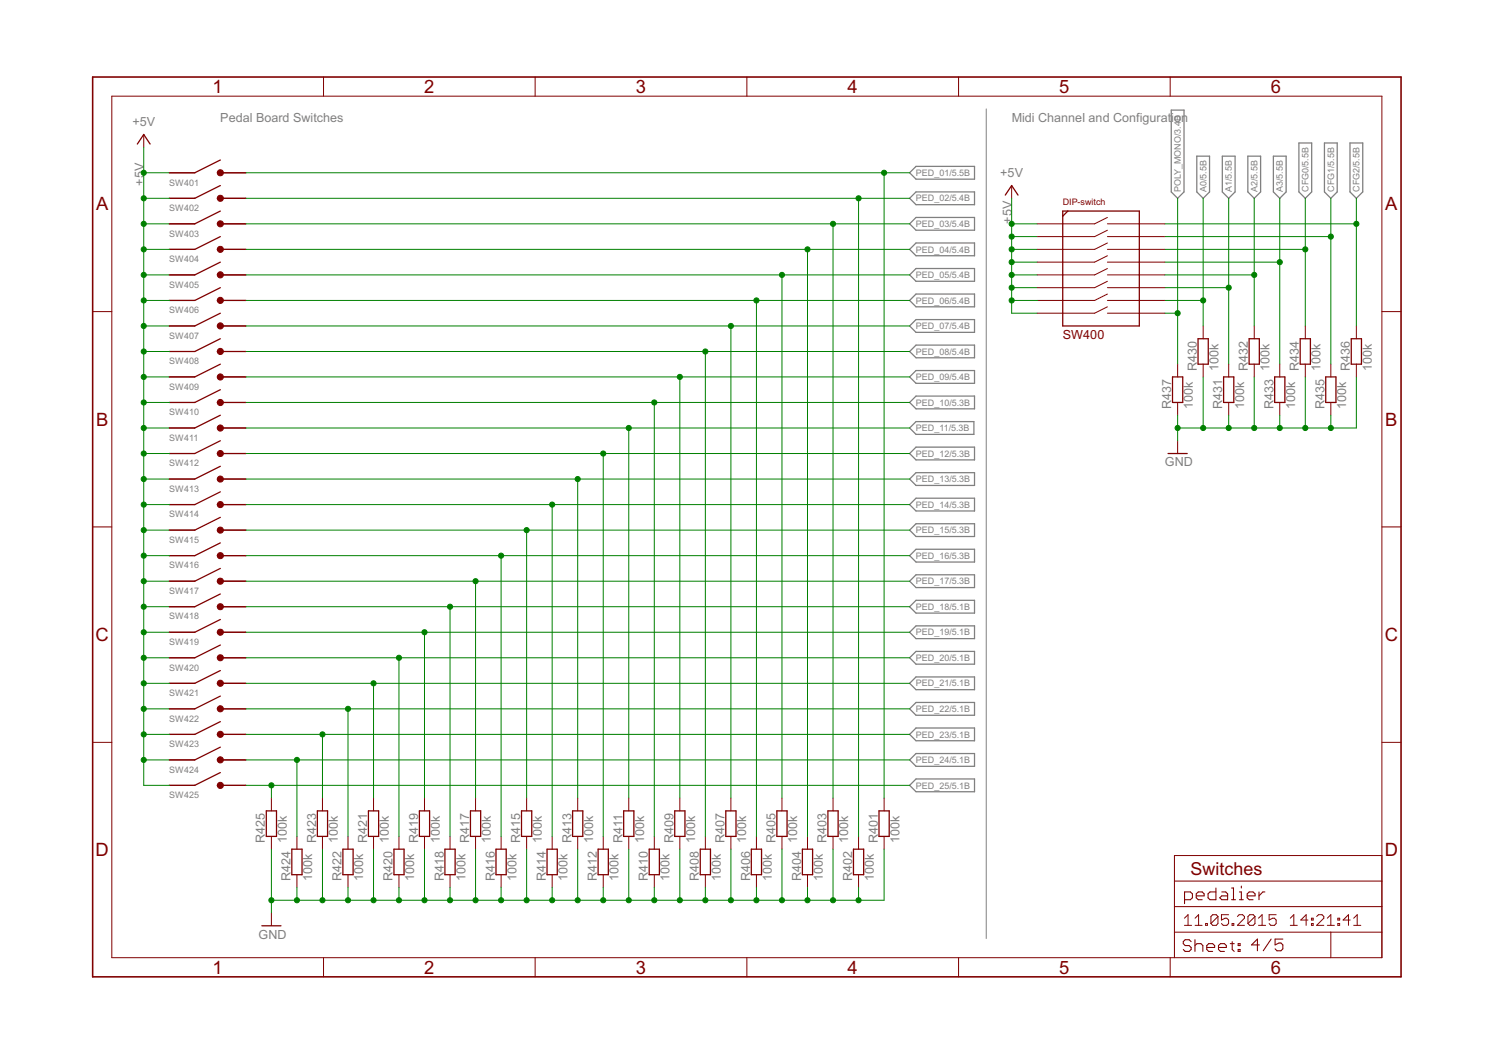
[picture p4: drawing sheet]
<svg xmlns="http://www.w3.org/2000/svg" width="297mm" height="210mm" viewBox="0 0 297 210" stroke-linecap="round" stroke-linejoin="round" font-family="sans-serif">
<path d="M196.2 21.7v165" fill="none" stroke="#808080" stroke-width=".2"/>
<g fill="none" stroke="#808080" stroke-width=".25">
<path d="M181 34.4l1.2-1.3h11.7v2.5h-11.7zM181 39.5l1.2-1.3h11.7v2.5h-11.7zM233 21.9h2.6v16.3l-1.3 1.3-1.3-1.3zM238.1 31.1h2.5v7.1l-1.2 1.3-1.3-1.3zM243.2 31.1h2.5v7.1l-1.2 1.3-1.3-1.3zM248.3 31.1h2.5v7.1l-1.3 1.3-1.2-1.3zM253.3 31.1h2.6v7.1l-1.3 1.3-1.3-1.3zM258.4 28.4h2.6v9.8l-1.3 1.3-1.3-1.3zM263.5 28.4h2.5v9.8l-1.2 1.3-1.3-1.3zM268.6 28.4h2.5v9.8l-1.2 1.3-1.3-1.3zM181 44.5l1.2-1.2h11.7v2.5h-11.7zM181 49.6l1.2-1.3h11.7v2.6h-11.7z"/>
<path d="M181 54.7l1.2-1.3h11.7v2.6h-11.7zM181 59.8l1.2-1.3h11.7v2.5h-11.7zM181 64.9l1.2-1.3h11.7v2.5h-11.7zM181 69.9l1.2-1.2h11.7v2.5h-11.7zM181 75l1.2-1.3h11.7v2.6h-11.7zM181 80.1l1.2-1.3h11.7v2.5h-11.7zM181 90.2l1.2-1.2h11.7v2.5h-11.7zM181 95.3l1.2-1.3h11.7v2.6h-11.7zM181 85.2l1.2-1.3h11.6v2.5h-11.6zM181 100.4l1.2-1.3h11.7v2.6h-11.7zM181 105.5l1.2-1.3h11.7v2.5h-11.7zM181 110.6l1.2-1.3h11.7v2.5h-11.7z"/>
<path d="M181 115.6l1.2-1.2h11.7v2.5h-11.7zM181 120.7l1.2-1.3h11.7v2.6h-11.7zM181 125.8l1.2-1.3h11.7v2.6h-11.7zM181 130.9l1.2-1.3h11.7v2.5h-11.7zM181 136l1.2-1.3h11.7v2.5h-11.7zM181 156.3l1.2-1.3h11.7v2.5h-11.7zM181 141l1.2-1.2h11.7v2.5h-11.7zM181 146.1l1.2-1.3h11.7v2.6h-11.7zM181 151.2l1.2-1.3h11.7v2.6h-11.7z"/>
</g>
<g fill="none" stroke="#800000" stroke-width=".2">
<path d="M22.2 19.1h252.7v171.4h-252.7zM64.4 15.3v3.8M106.5 15.3v3.8M148.6 15.3v3.8M190.7 15.3v3.8M232.8 15.3v3.8M28.6 26.8v2.5M33.7 34.4h5.1M33.7 39.5h5.1M43.8 34.4h5.1M43.8 39.5h5.1M201.3 36.9v2.6"/>
<path d="M33.7 44.5h5.1M33.7 49.6h5.1M33.7 54.7h5.1M33.7 59.8h5.1M43.8 44.5h5.1M43.8 49.6h5.1M43.8 54.7h5.1M43.8 59.8h5.1M220.3 43.3l-2.5 1.2h-11.4M220.3 44.5h11.5M220.3 48.3l-2.5 1.3h-11.4M220.3 49.6h11.5"/>
<path d="M220.3 53.4l-2.5 1.3h-11.4M220.3 54.7h11.5M220.3 58.5l-2.5 1.3h-11.4M220.3 59.8h11.5M220.3 45.8l-2.5 1.3h-11.4M220.3 47.1h11.5M220.3 50.9l-2.5 1.3h-11.4M220.3 52.2h11.5M220.3 56l-2.5 1.2h-11.4M220.3 57.2h11.5M18.4 62h3.8M33.7 64.9h5.1"/>
<path d="M33.7 69.9h5.1M33.7 75h5.1M43.8 64.9h5.1M43.8 69.9h5.1M43.8 75h5.1M220.3 61l-2.5 1.3h-11.4M220.3 62.3h11.5M234.3 72.5v2.5M239.4 64.9v2.5M239.4 72.5v2.5M244.5 72.5v2.5M249.5 64.9v2.5"/>
<path d="M249.5 72.5v2.5M254.6 72.5v2.5M259.7 64.9v2.5M259.7 72.5v2.5M264.8 72.5v2.5M269.9 64.9v2.5M269.9 72.5v2.5M274.9 62h3.8M33.7 80.1h5.1M33.7 85.2h5.1M33.7 90.2h5.1M33.7 95.3h5.1"/>
<path d="M43.8 80.1h5.1M43.8 85.2h5.1M43.8 90.2h5.1M43.8 95.3h5.1M234.3 80.1v2.5M234.3 87.7v2.5M244.5 80.1v2.5M254.6 80.1v2.5M264.8 80.1v2.5M18.4 104.8h3.8M33.7 100.4h5.1M33.7 105.5h5.1"/>
<path d="M33.7 110.6h5.1M33.7 115.6h5.1M43.8 100.4h5.1M43.8 105.5h5.1M43.8 110.6h5.1M43.8 115.6h5.1M274.9 104.8h3.8M33.7 120.7h5.1M33.7 125.8h5.1M33.7 130.9h5.1M33.7 136h5.1M43.8 120.7h5.1"/>
<path d="M43.8 125.8h5.1M43.8 130.9h5.1M43.8 136h5.1M18.4 147.7h3.8M33.7 141h5.1M33.7 146.1h5.1M33.7 151.2h5.1M33.7 156.3h5.1M43.8 141h5.1M43.8 146.1h5.1M43.8 151.2h5.1M43.8 156.3h5.1"/>
<path d="M54 158.8v2.5M64.2 158.8v2.5M74.3 158.8v2.5M84.5 158.8v2.5M94.6 158.8v2.5M104.8 158.8v2.5M114.9 158.8v2.5M125.1 158.8v2.5M135.3 158.8v2.5M145.4 158.8v2.5M155.6 158.8v2.5M165.7 158.8v2.5"/>
<path d="M175.9 158.8v2.5M274.9 147.7h3.8M54 166.4v2.6M59.1 166.4v2.6M59.1 174v2.6M64.2 166.4v2.6M69.2 166.4v2.6M69.2 174v2.6M74.3 166.4v2.6M79.4 166.4v2.6M79.4 174v2.6M84.5 166.4v2.6"/>
<path d="M89.5 166.4v2.6M89.5 174v2.6M94.6 166.4v2.6M99.7 166.4v2.6M99.7 174v2.6M104.8 166.4v2.6M109.9 166.4v2.6M109.9 174v2.6M114.9 166.4v2.6M120 166.4v2.6M120 174v2.6M125.1 166.4v2.6"/>
<path d="M130.2 166.4v2.6M130.2 174v2.6M135.3 166.4v2.6M140.3 166.4v2.6M140.3 174v2.6M145.4 166.4v2.6M150.5 166.4v2.6M150.5 174v2.6M155.6 166.4v2.6M160.7 166.4v2.6M160.7 174v2.6M165.7 166.4v2.6"/>
<path d="M170.8 166.4v2.6M170.8 174v2.6M175.9 166.4v2.6M233.7 175.3h41.2M274.9 170.2h-41.2v20.3M54 181.7v2.5M64.4 190.5v3.9M106.5 190.5v3.9M148.6 190.5v3.9M190.7 190.5v3.9M232.8 190.5v3.9M233.7 185.5h41.2"/>
<path d="M233.7 180.4h41.2M235.6 182.7l.8-.7v2.1M235.6 184.1h1.5M237.8 184.1h1.4M237.8 182.7l.7-.7v2.1M239.9 183.7h.3v.4h-.3zM242.3 182.4v1.3l-.3 .4h-.7l-.4-.4M242.3 182.4l-.3-.4h-.7l-.4 .4v1.3M242.3 182.4l-1.4 1.3M244.4 182h-1.4v1l.7-.3h.4l.3 .3v.7l-.3 .4h-.7l-.4-.4M245.1 183.7h.4v.4h-.4zM246.2 182.4l.3-.4h.7l.4 .4v.3l-1.4 1.4h1.4"/>
<path d="M249.7 182.4v1.3l-.4 .4h-.7l-.3-.4M249.7 182.4l-.4-.4h-.7l-.3 .4v1.3M249.7 182.4l-1.4 1.3M250.4 184.1h1.4M250.4 182.7l.7-.7v2.1M253.9 182h-1.4v1l.7-.3h.4l.3 .3v.7l-.3 .4h-.8l-.3-.4M256.7 184.1h1.4M256.7 182.7l.7-.7v2.1M260.2 183h-1.4l1.1-1v2.1M260.9 183.7h.4v.4h-.4zM260.9 182.7h.4v.3h-.4zM262 182.4l.3-.4h.7l.4 .4v.3l-1.4 1.4h1.4"/>
<path d="M264.1 182.7l.7-.7v2.1M264.1 184.1h1.4M264.8 185.5v5M266.2 183.7h.3v.4h-.3zM266.2 182.7h.3v.3h-.3zM268.6 183h-1.4l1.1-1v2.1M269.3 184.1h1.4M269.3 182.7l.7-.7v2.1"/>
</g>
<g fill="none" stroke="#800000" stroke-width=".21">
<path d="M235.7 179h1.1l.4-.4v-.8l-.4-.3h-1.1v2.3M238 178.2h1.6v-.4l-.4-.3h-.8l-.4 .3v.8l.4 .4h.8M241.9 176.7v2.3h-1.2l-.4-.4v-.8l.4-.3h1.2M243.1 177.5h.8l.3 .3v1.2h-1.1l-.4-.4 .4-.4h1.1M245 179h.8M245 176.7h.4v2.3M246.6 177.5h.4v1.5M246.6 179h.8M247 176.3v.4M248.1 178.2h1.6v-.4l-.4-.3h-.8l-.4 .3v.8l.4 .4h.8M250.5 177.5v1.5M251.7 177.5h-.5l-.7 .7"/>
<path d="M237 187.3l-.4-.3h-.8l-.4 .3v.4l.4 .4h.8l.4 .4v.4l-.4 .4h-.8l-.4-.4M237.7 187v2.3M237.7 188.1l.4-.4h.8l.4 .4v1.2M240.1 188.5h1.6v-.4l-.4-.4h-.8l-.4 .4v.8l.4 .4h.8M242.4 188.5h1.6v-.4l-.4-.4h-.8l-.4 .4v.8l.4 .4h.8M244.8 187.7h.8M245.2 187.3v1.6l.4 .4M246.3 187.7h.4v.4h-.4zM246.3 188.9h.4v.4h-.4zM250.6 188h-1.6l1.2-1.2v2.4M252.9 186.8l-1.6 2.4M255.2 186.8h-1.5v1.2l.8-.4h.3l.4 .4v.8l-.4 .4h-.7l-.4-.4"/>
</g>
<path d="M18.4 15.3h260.3v179.1h-260.3z" fill="none" stroke="#800000" stroke-width=".32"/>
<g fill="none" stroke="#800000" stroke-width=".25">
<path d="M27.3 28.7l1.3-1.9 1.3 1.9M43.8 31.8l-5 2.6h-5.1M43.8 34.4h5.1M43.8 36.9l-5 2.6h-5.1M43.8 39.5h5.1M200 38.8l1.3-1.9 1.2 1.9M43.8 42l-5 2.5h-5.1M43.8 44.5h5.1M43.8 47.1l-5 2.5h-5.1M43.8 49.6h5.1M43.8 52.2l-5 2.5h-5.1M43.8 54.7h5.1"/>
<path d="M43.8 57.2l-5 2.6h-5.1M43.8 59.8h5.1M211.4 42h15.3v22.9h-15.3zM212.4 42l-1 1M43.8 62.3l-5 2.6h-5.1M43.8 64.9h5.1M43.8 67.4l-5 2.5h-5.1M43.8 69.9h5.1M43.8 72.5l-5 2.5h-5.1M43.8 75h5.1M43.8 77.5l-5 2.6h-5.1M233.3 75h2v5.1h-2z"/>
<path d="M238.4 67.4h2v5.1h-2zM243.4 75h2.1v5.1h-2.1zM248.5 67.4h2v5.1h-2zM253.6 75h2v5.1h-2zM258.7 67.4h2v5.1h-2zM263.8 75h2v5.1h-2zM268.8 67.4h2.1v5.1h-2.1zM43.8 80.1h5.1M43.8 82.6l-5 2.6h-5.1M43.8 85.2h5.1M43.8 87.7l-5 2.5h-5.1M43.8 90.2h5.1"/>
<path d="M43.8 92.8l-5 2.5h-5.1M43.8 95.3h5.1M43.8 97.9l-5 2.5h-5.1M232.4 90.2h3.8M43.8 100.4h5.1M43.8 102.9l-5 2.6h-5.1M43.8 105.5h5.1M43.8 108l-5 2.6h-5.1M43.8 110.6h5.1M43.8 113.1l-5 2.5h-5.1M43.8 115.6h5.1M43.8 118.2l-5 2.5h-5.1"/>
<path d="M43.8 120.7h5.1M43.8 123.3l-5 2.5h-5.1M43.8 125.8h5.1M43.8 128.3l-5 2.6h-5.1M43.8 130.9h5.1M43.8 133.4l-5 2.6h-5.1M43.8 136h5.1M43.8 138.5l-5 2.5h-5.1M43.8 141h5.1M43.8 143.6l-5 2.5h-5.1M43.8 146.1h5.1M43.8 148.7l-5 2.5h-5.1"/>
<path d="M43.8 151.2h5.1M43.8 153.7l-5 2.6h-5.1M43.8 156.3h5.1M53 161.3h2v5.1h-2zM58.1 169h2v5h-2zM63.1 161.3h2.1v5.1h-2.1zM68.2 169h2.1v5h-2.1zM73.3 161.3h2v5.1h-2zM78.4 169h2v5h-2zM83.4 161.3h2.1v5.1h-2.1zM88.5 169h2.1v5h-2.1zM93.6 161.3h2v5.1h-2z"/>
<path d="M98.7 169h2v5h-2zM103.8 161.3h2v5.1h-2zM108.8 169h2.1v5h-2.1zM113.9 161.3h2.1v5.1h-2.1zM119 169h2v5h-2zM124.1 161.3h2v5.1h-2zM129.2 169h2v5h-2zM134.2 161.3h2.1v5.1h-2.1zM139.3 169h2.1v5h-2.1zM144.4 161.3h2v5.1h-2zM149.5 169h2v5h-2zM154.6 161.3h2v5.1h-2z"/>
<path d="M159.6 169h2.1v5h-2.1zM164.7 161.3h2.1v5.1h-2.1zM169.8 169h2v5h-2zM174.9 161.3h2v5.1h-2zM52.1 184.2h3.8"/>
</g>
<g fill="#800000" stroke="#800000" stroke-width=".2">
<path d="M43.5 33.9a.62 .62 0 0 1 .9 .2 .62 .62 0 0 1-.4 .9 .62 .62 0 0 1-.8-.6l.6-.1 .1 .1v.1l-.7-.1z" fill-rule="evenodd"/>
<path d="M43.5 39a.61 .61 0 0 1 .9 .2 .61 .61 0 0 1-.4 .8 .61 .61 0 0 1-.8-.5l.6-.2 .1 .2v.1l-.7-.1z" fill-rule="evenodd"/>
<path d="M43.5 44a.61 .61 0 0 1 .9 .3 .61 .61 0 0 1-.4 .8 .61 .61 0 0 1-.8-.6l.6-.1 .1 .1v.1l-.7-.1z" fill-rule="evenodd"/>
<path d="M43.5 49.1a.61 .61 0 0 1 .9 .2 .61 .61 0 0 1-.4 .9 .61 .61 0 0 1-.8-.6l.6-.1 .1 .1v.1l-.7-.1z" fill-rule="evenodd"/>
<path d="M43.5 54.2a.61 .61 0 0 1 .9 .2 .61 .61 0 0 1-.4 .9 .61 .61 0 0 1-.8-.6l.6-.1 .1 .1v.1l-.7-.1z" fill-rule="evenodd"/>
<path d="M43.5 59.3a.61 .61 0 0 1 .9 .2 .61 .61 0 0 1-.4 .9 .61 .61 0 0 1-.8-.6l.6-.1 .1 .1h-.7z" fill-rule="evenodd"/>
<path d="M43.5 64.4a.61 .61 0 0 1 .9 .2 .61 .61 0 0 1-.4 .8 .61 .61 0 0 1-.8-.5l.6-.2 .1 .2h-.7z" fill-rule="evenodd"/>
<path d="M43.5 69.4a.61 .61 0 0 1 .9 .3 .61 .61 0 0 1-.4 .8 .61 .61 0 0 1-.8-.6l.6-.1 .1 .1h-.7z" fill-rule="evenodd"/>
<path d="M43.5 74.5a.61 .61 0 0 1 .9 .2 .61 .61 0 0 1-.4 .9 .61 .61 0 0 1-.8-.6l.7-.1v.2l-.7-.1z" fill-rule="evenodd"/>
<path d="M43.5 79.6a.61 .61 0 0 1 .9 .2 .61 .61 0 0 1-.4 .9 .61 .61 0 0 1-.8-.6l.7-.1v.1h-.7z" fill-rule="evenodd"/>
<path d="M43.5 84.7a.61 .61 0 0 1 .9 .2 .61 .61 0 0 1-.4 .9 .61 .61 0 0 1-.8-.6l.6-.2 .1 .2v.1l-.7-.1z" fill-rule="evenodd"/>
<path d="M43.5 89.8a.61 .61 0 0 1 .9 .2 .61 .61 0 0 1-.4 .8 .61 .61 0 0 1-.8-.6l.6-.1 .1 .1v.1l-.7-.1z" fill-rule="evenodd"/>
<path d="M43.5 94.8a.61 .61 0 0 1 .9 .3 .61 .61 0 0 1-.4 .8 .61 .61 0 0 1-.8-.6l.6-.1 .1 .1v.1l-.7-.1z" fill-rule="evenodd"/>
<path d="M43.5 99.9a.62 .62 0 0 1 .9 .2 .62 .62 0 0 1-.4 .9 .62 .62 0 0 1-.8-.6l.6-.1 .1 .1v.1l-.7-.1z" fill-rule="evenodd"/>
<path d="M43.5 105a.62 .62 0 0 1 .9 .2 .62 .62 0 0 1-.4 .9 .62 .62 0 0 1-.8-.6l.6-.1 .1 .1v.1l-.7-.1z" fill-rule="evenodd"/>
<path d="M43.5 110.1a.62 .62 0 0 1 .9 .2 .62 .62 0 0 1-.4 .8 .62 .62 0 0 1-.8-.5l.6-.2 .1 .2v.1l-.7-.1z" fill-rule="evenodd"/>
<path d="M43.5 115.1a.62 .62 0 0 1 .9 .3 .62 .62 0 0 1-.4 .8 .62 .62 0 0 1-.8-.6l.6-.1 .1 .1v.1l-.7-.1z" fill-rule="evenodd"/>
<path d="M43.5 120.2a.61 .61 0 0 1 .9 .2 .61 .61 0 0 1-.4 .9 .61 .61 0 0 1-.8-.6l.6-.1 .1 .1v.1l-.7-.1z" fill-rule="evenodd"/>
<path d="M43.5 125.3a.61 .61 0 0 1 .9 .2 .61 .61 0 0 1-.4 .9 .61 .61 0 0 1-.8-.6l.6-.1 .1 .1v.1l-.7-.1z" fill-rule="evenodd"/>
<path d="M43.5 130.4a.61 .61 0 0 1 .9 .2 .61 .61 0 0 1-.4 .9 .61 .61 0 0 1-.8-.6l.6-.1 .1 .1v.1l-.7-.1z" fill-rule="evenodd"/>
<path d="M43.5 135.5a.61 .61 0 0 1 .9 .2 .61 .61 0 0 1-.4 .8 .61 .61 0 0 1-.8-.5l.6-.2 .1 .2v.1l-.7-.1z" fill-rule="evenodd"/>
<path d="M43.5 140.5a.61 .61 0 0 1 .9 .3 .61 .61 0 0 1-.4 .8 .61 .61 0 0 1-.8-.6l.6-.1 .1 .1h-.7z" fill-rule="evenodd"/>
<path d="M43.5 145.6a.61 .61 0 0 1 .9 .2 .61 .61 0 0 1-.4 .9 .61 .61 0 0 1-.8-.6l.6-.1 .1 .1h-.7z" fill-rule="evenodd"/>
<path d="M43.5 150.7a.61 .61 0 0 1 .9 .2 .61 .61 0 0 1-.4 .9 .61 .61 0 0 1-.8-.6l.6-.1 .1 .1h-.7z" fill-rule="evenodd"/>
<path d="M43.5 155.8a.61 .61 0 0 1 .9 .2 .61 .61 0 0 1-.4 .9 .61 .61 0 0 1-.8-.6l.7-.1v.1h-.7z" fill-rule="evenodd"/>
</g>
<g fill="none" stroke="#008000" stroke-width=".2">
<path d="M28.6 29.3v127h5.1M28.6 34.4h5.1M28.6 39.5h5.1M48.9 34.4h132.1M48.9 39.5h132.1M170.8 39.5v126.9M175.9 34.4v124.4M201.3 39.5v22.8h5.1M234.3 39.5v33M239.4 39.5v25.4M244.5 39.5v33M249.5 39.5v25.4"/>
<path d="M254.6 39.5v33M259.7 39.5v25.4M264.8 39.5v33M269.9 39.5v25.4M28.6 44.5h5.1M28.6 49.6h5.1M28.6 54.7h5.1M28.6 59.8h5.1M48.9 44.5h132.1M48.9 49.6h132.1M48.9 54.7h132.1M48.9 59.8h132.1"/>
<path d="M150.5 59.8v106.6M155.6 54.7v104.1M160.7 49.6v116.8M165.7 44.5v114.3M201.3 44.5h5.1M201.3 49.6h5.1M201.3 54.7h5.1M201.3 59.8h5.1M201.3 47.1h5.1M201.3 52.2h5.1M201.3 57.2h5.1M231.8 44.5h38.1"/>
<path d="M231.8 49.6h27.9M231.8 54.7h17.7M231.8 59.8h7.6M231.8 47.1h33M231.8 52.2h22.8M231.8 57.2h12.7M28.6 64.9h5.1M28.6 69.9h5.1M28.6 75h5.1M48.9 64.9h132.1M48.9 69.9h132.1M48.9 75h132.1"/>
<path d="M135.3 75v83.8M140.3 69.9v96.5M145.4 64.9v93.9M231.8 62.3h2.5M239.4 75v10.2M249.5 75v10.2M259.7 75v10.2M269.9 75v10.2h-35.6M28.6 80.1h5.1M28.6 85.2h5.1M28.6 90.2h5.1M28.6 95.3h5.1"/>
<path d="M48.9 80.1h132.1M48.9 85.2h132.1M48.9 90.2h132.1M48.9 95.3h132.1M114.9 95.3v63.5M120 90.2v76.2M125.1 85.2v73.6M130.2 80.1v86.3M234.3 82.6v5.1M244.5 82.6v2.6M254.6 82.6v2.6M264.8 82.6v2.6"/>
<path d="M28.6 100.4h5.1M28.6 105.5h5.1M28.6 110.6h5.1M28.6 115.6h5.1M48.9 100.4h132.1M48.9 105.5h132.1M48.9 110.6h132.1M48.9 115.6h132.1M94.6 115.6v43.2M99.7 110.6v55.8M104.8 105.5v53.3M109.9 100.4v66"/>
<path d="M28.6 120.7h5.1M28.6 125.8h5.1M28.6 130.9h5.1M28.6 136h5.1M48.9 120.7h132.1M48.9 125.8h132.1M48.9 130.9h132.1M48.9 136h132.1M74.3 136v22.8M79.4 130.9v35.5M84.5 125.8v33M89.5 120.7v45.7"/>
<path d="M28.6 141h5.1M28.6 146.1h5.1M28.6 151.2h5.1M48.9 141h132.1M48.9 146.1h132.1M48.9 151.2h132.1M48.9 156.3h132.1M54 156.3v2.5M59.1 151.2v15.2M64.2 146.1v12.7M69.2 141v25.4M54 169v12.7"/>
<path d="M59.1 176.6v2.5M64.2 169v10.1M69.2 176.6v2.5M74.3 169v10.1M79.4 176.6v2.5M84.5 169v10.1M89.5 176.6v2.5M94.6 169v10.1M99.7 176.6v2.5M104.8 169v10.1M109.9 176.6v2.5M114.9 169v10.1"/>
<path d="M120 176.6v2.5M125.1 169v10.1M130.2 176.6v2.5M135.3 169v10.1M140.3 176.6v2.5M145.4 169v10.1M150.5 176.6v2.5M155.6 169v10.1M160.7 176.6v2.5M165.7 169v10.1M170.8 176.6v2.5M175.9 169v10.1h-121.9"/>
</g>
<g fill="#008000" stroke="#008000" stroke-width=".2">
<circle cx="28.6" cy="34.4" r=".51"/>
<circle cx="28.6" cy="39.5" r=".51"/>
<circle cx="28.6" cy="44.5" r=".51"/>
<circle cx="28.6" cy="49.6" r=".51"/>
<circle cx="28.6" cy="54.7" r=".51"/>
<circle cx="28.6" cy="59.8" r=".51"/>
<circle cx="28.6" cy="64.9" r=".51"/>
<circle cx="28.6" cy="69.9" r=".51"/>
<circle cx="28.6" cy="75" r=".51"/>
<circle cx="28.6" cy="80.1" r=".51"/>
<circle cx="28.6" cy="85.2" r=".51"/>
<circle cx="28.6" cy="90.2" r=".51"/>
<circle cx="28.6" cy="95.3" r=".51"/>
<circle cx="28.6" cy="100.4" r=".51"/>
<circle cx="28.6" cy="105.5" r=".51"/>
<circle cx="28.6" cy="110.6" r=".51"/>
<circle cx="28.6" cy="115.6" r=".51"/>
<circle cx="28.6" cy="120.7" r=".51"/>
<circle cx="28.6" cy="125.8" r=".51"/>
<circle cx="28.6" cy="130.9" r=".51"/>
<circle cx="28.6" cy="136" r=".51"/>
<circle cx="28.6" cy="141" r=".51"/>
<circle cx="28.6" cy="146.1" r=".51"/>
<circle cx="28.6" cy="151.2" r=".51"/>
<circle cx="201.3" cy="44.5" r=".51"/>
<circle cx="201.3" cy="47.1" r=".51"/>
<circle cx="201.3" cy="49.6" r=".51"/>
<circle cx="201.3" cy="52.2" r=".51"/>
<circle cx="201.3" cy="54.7" r=".51"/>
<circle cx="201.3" cy="57.2" r=".51"/>
<circle cx="201.3" cy="59.8" r=".51"/>
<circle cx="170.8" cy="179.1" r=".51"/>
<circle cx="165.7" cy="179.1" r=".51"/>
<circle cx="160.7" cy="179.1" r=".51"/>
<circle cx="155.6" cy="179.1" r=".51"/>
<circle cx="150.5" cy="179.1" r=".51"/>
<circle cx="145.4" cy="179.1" r=".51"/>
<circle cx="140.3" cy="179.1" r=".51"/>
<circle cx="135.3" cy="179.1" r=".51"/>
<circle cx="130.2" cy="179.1" r=".51"/>
<circle cx="125.1" cy="179.1" r=".51"/>
<circle cx="120" cy="179.1" r=".51"/>
<circle cx="114.9" cy="179.1" r=".51"/>
<circle cx="109.9" cy="179.1" r=".51"/>
<circle cx="104.8" cy="179.1" r=".51"/>
<circle cx="99.7" cy="179.1" r=".51"/>
<circle cx="94.6" cy="179.1" r=".51"/>
<circle cx="89.5" cy="179.1" r=".51"/>
<circle cx="84.5" cy="179.1" r=".51"/>
<circle cx="79.4" cy="179.1" r=".51"/>
<circle cx="74.3" cy="179.1" r=".51"/>
<circle cx="69.2" cy="179.1" r=".51"/>
<circle cx="64.2" cy="179.1" r=".51"/>
<circle cx="59.1" cy="179.1" r=".51"/>
<circle cx="54" cy="179.1" r=".51"/>
<circle cx="239.4" cy="85.2" r=".51"/>
<circle cx="244.5" cy="85.2" r=".51"/>
<circle cx="249.5" cy="85.2" r=".51"/>
<circle cx="254.6" cy="85.2" r=".51"/>
<circle cx="259.7" cy="85.2" r=".51"/>
<circle cx="264.8" cy="85.2" r=".51"/>
<circle cx="234.3" cy="85.2" r=".51"/>
<circle cx="54" cy="156.3" r=".51"/>
<circle cx="59.1" cy="151.2" r=".51"/>
<circle cx="64.2" cy="146.1" r=".51"/>
<circle cx="69.2" cy="141" r=".51"/>
<circle cx="74.3" cy="136" r=".51"/>
<circle cx="79.4" cy="130.9" r=".51"/>
<circle cx="84.5" cy="125.8" r=".51"/>
<circle cx="94.6" cy="115.6" r=".51"/>
<circle cx="99.7" cy="110.6" r=".51"/>
<circle cx="104.8" cy="105.5" r=".51"/>
<circle cx="109.9" cy="100.4" r=".51"/>
<circle cx="114.9" cy="95.3" r=".51"/>
<circle cx="120" cy="90.2" r=".51"/>
<circle cx="125.1" cy="85.2" r=".51"/>
<circle cx="130.2" cy="80.1" r=".51"/>
<circle cx="135.3" cy="75" r=".51"/>
<circle cx="140.3" cy="69.9" r=".51"/>
<circle cx="145.4" cy="64.9" r=".51"/>
<circle cx="150.5" cy="59.8" r=".51"/>
<circle cx="155.6" cy="54.7" r=".51"/>
<circle cx="160.7" cy="49.6" r=".51"/>
<circle cx="165.7" cy="44.5" r=".51"/>
<circle cx="170.8" cy="39.5" r=".51"/>
<circle cx="175.9" cy="34.4" r=".51"/>
<circle cx="89.5" cy="120.7" r=".51"/>
<circle cx="269.9" cy="44.5" r=".51"/>
<circle cx="239.4" cy="59.8" r=".51"/>
<circle cx="244.5" cy="57.2" r=".51"/>
<circle cx="249.5" cy="54.7" r=".51"/>
<circle cx="254.6" cy="52.2" r=".51"/>
<circle cx="259.7" cy="49.6" r=".51"/>
<circle cx="264.8" cy="47.1" r=".51"/>
<circle cx="234.3" cy="62.3" r=".51"/>
</g>
<g font-size="4.1" fill="#800000">
<text x="42.3" y="18.5">1</text>
<text x="84.4" y="18.5">2</text>
<text x="126.5" y="18.5">3</text>
<text x="168.6" y="18.5">4</text>
<text x="210.7" y="18.5">5</text>
<text x="252.9" y="18.5">6</text>
<text x="19.1" y="41.9">A</text>
<text x="275.6" y="41.9">A</text>
<text x="19.1" y="84.7">B</text>
<text x="275.6" y="84.7">B</text>
<text x="19" y="127.6">C</text>
<text x="275.5" y="127.6">C</text>
<text x="19" y="170.4">D</text>
<text x="275.5" y="170.4">D</text>
<text x="42.3" y="193.7">1</text>
<text x="84.4" y="193.7">2</text>
<text x="126.5" y="193.7">3</text>
<text x="168.6" y="193.7">4</text>
<text x="210.7" y="193.7">5</text>
<text x="252.9" y="193.7">6</text>
</g>
<text font-size="4" fill="#800000" x="236.8" y="174">Switches</text>
<g font-size="2.8" fill="#808080">
<text x="26.3" y="25.1">+5V</text>
<text x="43.8" y="24.2">Pedal Board Switches</text>
<text x="201.3" y="24.2">Midi Channel and Configurat</text>
<text x="233" y="24.2">i</text>
<text x="233.6" y="24.2">on</text>
<text x="199" y="35.3">+5V</text>
<text x="28.6" y="36.9" transform="rotate(-90 28.6 36.9)">+5V</text>
<text x="201.3" y="44.5" transform="rotate(-90 201.3 44.5)">+5V</text>
<text x="238.1" y="73.7" transform="rotate(-90 238.1 73.7)">R430</text>
<text x="242.4" y="73.7" transform="rotate(-90 242.4 73.7)">100k</text>
<text x="248.3" y="73.7" transform="rotate(-90 248.3 73.7)">R432</text>
<text x="252.6" y="73.7" transform="rotate(-90 252.6 73.7)">100k</text>
<text x="258.4" y="73.7" transform="rotate(-90 258.4 73.7)">R434</text>
<text x="262.7" y="73.7" transform="rotate(-90 262.7 73.7)">100k</text>
<text x="268.6" y="73.7" transform="rotate(-90 268.6 73.7)">R436</text>
<text x="272.9" y="73.7" transform="rotate(-90 272.9 73.7)">100k</text>
<text x="233" y="81.4" transform="rotate(-90 233 81.4)">R437</text>
<text x="237.3" y="81.4" transform="rotate(-90 237.3 81.4)">100k</text>
<text x="243.2" y="81.4" transform="rotate(-90 243.2 81.4)">R431</text>
<text x="247.5" y="81.4" transform="rotate(-90 247.5 81.4)">100k</text>
<text x="253.3" y="81.4" transform="rotate(-90 253.3 81.4)">R433</text>
<text x="257.7" y="81.4" transform="rotate(-90 257.7 81.4)">100k</text>
<text x="263.5" y="81.4" transform="rotate(-90 263.5 81.4)">R435</text>
<text x="267.8" y="81.4" transform="rotate(-90 267.8 81.4)">100k</text>
<text x="231.8" y="92.8">GND</text>
<text x="52.7" y="167.7" transform="rotate(-90 52.7 167.7)">R425</text>
<text x="57" y="167.7" transform="rotate(-90 57 167.7)">100k</text>
<text x="62.9" y="167.7" transform="rotate(-90 62.9 167.7)">R423</text>
<text x="67.2" y="167.7" transform="rotate(-90 67.2 167.7)">100k</text>
<text x="73" y="167.7" transform="rotate(-90 73 167.7)">R421</text>
<text x="77.4" y="167.7" transform="rotate(-90 77.4 167.7)">100k</text>
<text x="83.2" y="167.7" transform="rotate(-90 83.2 167.7)">R419</text>
<text x="87.5" y="167.7" transform="rotate(-90 87.5 167.7)">100k</text>
<text x="93.4" y="167.7" transform="rotate(-90 93.4 167.7)">R417</text>
<text x="97.7" y="167.7" transform="rotate(-90 97.7 167.7)">100k</text>
<text x="103.5" y="167.7" transform="rotate(-90 103.5 167.7)">R415</text>
<text x="107.8" y="167.7" transform="rotate(-90 107.8 167.7)">100k</text>
<text x="113.7" y="167.7" transform="rotate(-90 113.7 167.7)">R413</text>
<text x="118" y="167.7" transform="rotate(-90 118 167.7)">100k</text>
<text x="123.8" y="167.7" transform="rotate(-90 123.8 167.7)">R411</text>
<text x="128.1" y="167.7" transform="rotate(-90 128.1 167.7)">100k</text>
<text x="134" y="167.7" transform="rotate(-90 134 167.7)">R409</text>
<text x="138.3" y="167.7" transform="rotate(-90 138.3 167.7)">100k</text>
<text x="144.1" y="167.7" transform="rotate(-90 144.1 167.7)">R407</text>
<text x="148.5" y="167.7" transform="rotate(-90 148.5 167.7)">100k</text>
<text x="154.3" y="167.7" transform="rotate(-90 154.3 167.7)">R405</text>
<text x="158.6" y="167.7" transform="rotate(-90 158.6 167.7)">100k</text>
<text x="164.5" y="167.7" transform="rotate(-90 164.5 167.7)">R403</text>
<text x="168.8" y="167.7" transform="rotate(-90 168.8 167.7)">100k</text>
<text x="174.6" y="167.7" transform="rotate(-90 174.6 167.7)">R401</text>
<text x="178.9" y="167.7" transform="rotate(-90 178.9 167.7)">100k</text>
<text x="57.8" y="175.3" transform="rotate(-90 57.8 175.3)">R424</text>
<text x="62.1" y="175.3" transform="rotate(-90 62.1 175.3)">100k</text>
<text x="68" y="175.3" transform="rotate(-90 68 175.3)">R422</text>
<text x="72.3" y="175.3" transform="rotate(-90 72.3 175.3)">100k</text>
<text x="78.1" y="175.3" transform="rotate(-90 78.1 175.3)">R420</text>
<text x="82.4" y="175.3" transform="rotate(-90 82.4 175.3)">100k</text>
<text x="88.3" y="175.3" transform="rotate(-90 88.3 175.3)">R418</text>
<text x="92.6" y="175.3" transform="rotate(-90 92.6 175.3)">100k</text>
<text x="98.4" y="175.3" transform="rotate(-90 98.4 175.3)">R416</text>
<text x="102.7" y="175.3" transform="rotate(-90 102.7 175.3)">100k</text>
<text x="108.6" y="175.3" transform="rotate(-90 108.6 175.3)">R414</text>
<text x="112.9" y="175.3" transform="rotate(-90 112.9 175.3)">100k</text>
<text x="118.7" y="175.3" transform="rotate(-90 118.7 175.3)">R412</text>
<text x="123.1" y="175.3" transform="rotate(-90 123.1 175.3)">100k</text>
<text x="128.9" y="175.3" transform="rotate(-90 128.9 175.3)">R410</text>
<text x="133.2" y="175.3" transform="rotate(-90 133.2 175.3)">100k</text>
<text x="139.1" y="175.3" transform="rotate(-90 139.1 175.3)">R408</text>
<text x="143.4" y="175.3" transform="rotate(-90 143.4 175.3)">100k</text>
<text x="149.2" y="175.3" transform="rotate(-90 149.2 175.3)">R406</text>
<text x="153.5" y="175.3" transform="rotate(-90 153.5 175.3)">100k</text>
<text x="159.4" y="175.3" transform="rotate(-90 159.4 175.3)">R404</text>
<text x="163.7" y="175.3" transform="rotate(-90 163.7 175.3)">100k</text>
<text x="169.5" y="175.3" transform="rotate(-90 169.5 175.3)">R402</text>
<text x="173.9" y="175.3" transform="rotate(-90 173.9 175.3)">100k</text>
<text x="51.5" y="186.7">GND</text>
</g>
<text font-size="2.8" fill="#800000" x="211.4" y="67.4">SW400</text>
<g font-size="2" fill="#808080">
<text x="182.2" y="35">PED_01/5.5B</text>
<text x="33.7" y="36.9">SW401</text>
<text x="33.7" y="42">SW402</text>
<text x="182.2" y="40.1">PED_02/5.4B</text>
<text x="234.9" y="38.2" transform="rotate(-90 234.9 38.2)">POLY_MONO/3.4B</text>
<text x="240" y="38.2" transform="rotate(-90 240 38.2)">A0/5.5B</text>
<text x="245.1" y="38.2" transform="rotate(-90 245.1 38.2)">A1/5.5B</text>
<text x="250.2" y="38.2" transform="rotate(-90 250.2 38.2)">A2/5.5B</text>
<text x="255.2" y="38.2" transform="rotate(-90 255.2 38.2)">A3/5.5B</text>
<text x="260.3" y="38.2" transform="rotate(-90 260.3 38.2)">CFG0/5.5B</text>
<text x="265.4" y="38.2" transform="rotate(-90 265.4 38.2)">CFG1/5.5B</text>
<text x="270.5" y="38.2" transform="rotate(-90 270.5 38.2)">CFG2/5.5B</text>
<text x="33.7" y="47.1">SW403</text>
<text x="182.2" y="45.2">PED_03/5.4B</text>
<text x="33.7" y="52.1">SW404</text>
<text x="182.2" y="50.2">PED_04/5.4B</text>
<text x="33.7" y="57.2">SW405</text>
<text x="182.2" y="55.3">PED_05/5.4B</text>
<text x="33.7" y="62.3">SW406</text>
<text x="182.2" y="65.5">PED_07/5.4B</text>
<text x="182.2" y="60.4">PED_06/5.4B</text>
<text x="33.7" y="67.4">SW407</text>
<text x="182.2" y="70.6">PED_08/5.4B</text>
<text x="33.7" y="72.5">SW408</text>
<text x="33.7" y="77.5">SW409</text>
<text x="182.2" y="75.6">PED_09/5.4B</text>
<text x="33.7" y="82.6">SW410</text>
<text x="182.2" y="80.7">PED_10/5.3B</text>
<text x="33.7" y="87.7">SW411</text>
<text x="182.2" y="85.8">PED_11/5.3B</text>
<text x="33.7" y="92.8">SW412</text>
<text x="182.2" y="96">PED_13/5.3B</text>
<text x="182.2" y="90.9">PED_12/5.3B</text>
<text x="33.7" y="97.9">SW413</text>
<text x="182.2" y="101">PED_14/5.3B</text>
<text x="33.7" y="102.9">SW414</text>
<text x="182.2" y="106.1">PED_15/5.3B</text>
<text x="33.7" y="108">SW415</text>
<text x="33.7" y="113.1">SW416</text>
<text x="182.2" y="111.2">PED_16/5.3B</text>
<text x="33.7" y="118.2">SW417</text>
<text x="182.2" y="116.3">PED_17/5.3B</text>
<text x="33.7" y="123.3">SW418</text>
<text x="182.2" y="121.3">PED_18/5.1B</text>
<text x="33.7" y="128.3">SW419</text>
<text x="182.2" y="131.5">PED_20/5.1B</text>
<text x="182.2" y="126.4">PED_19/5.1B</text>
<text x="33.7" y="133.4">SW420</text>
<text x="182.2" y="136.6">PED_21/5.1B</text>
<text x="33.7" y="138.5">SW421</text>
<text x="33.7" y="143.6">SW422</text>
<text x="182.2" y="141.7">PED_22/5.1B</text>
<text x="33.7" y="148.6">SW423</text>
<text x="182.2" y="146.7">PED_23/5.1B</text>
<text x="33.7" y="153.7">SW424</text>
<text x="182.2" y="151.8">PED_24/5.1B</text>
<text x="33.7" y="158.8">SW425</text>
<text x="182.2" y="156.9">PED_25/5.1B</text>
</g>
<text font-size="2" fill="#800000" x="211.4" y="40.7">DIP-switch</text>
</svg>
